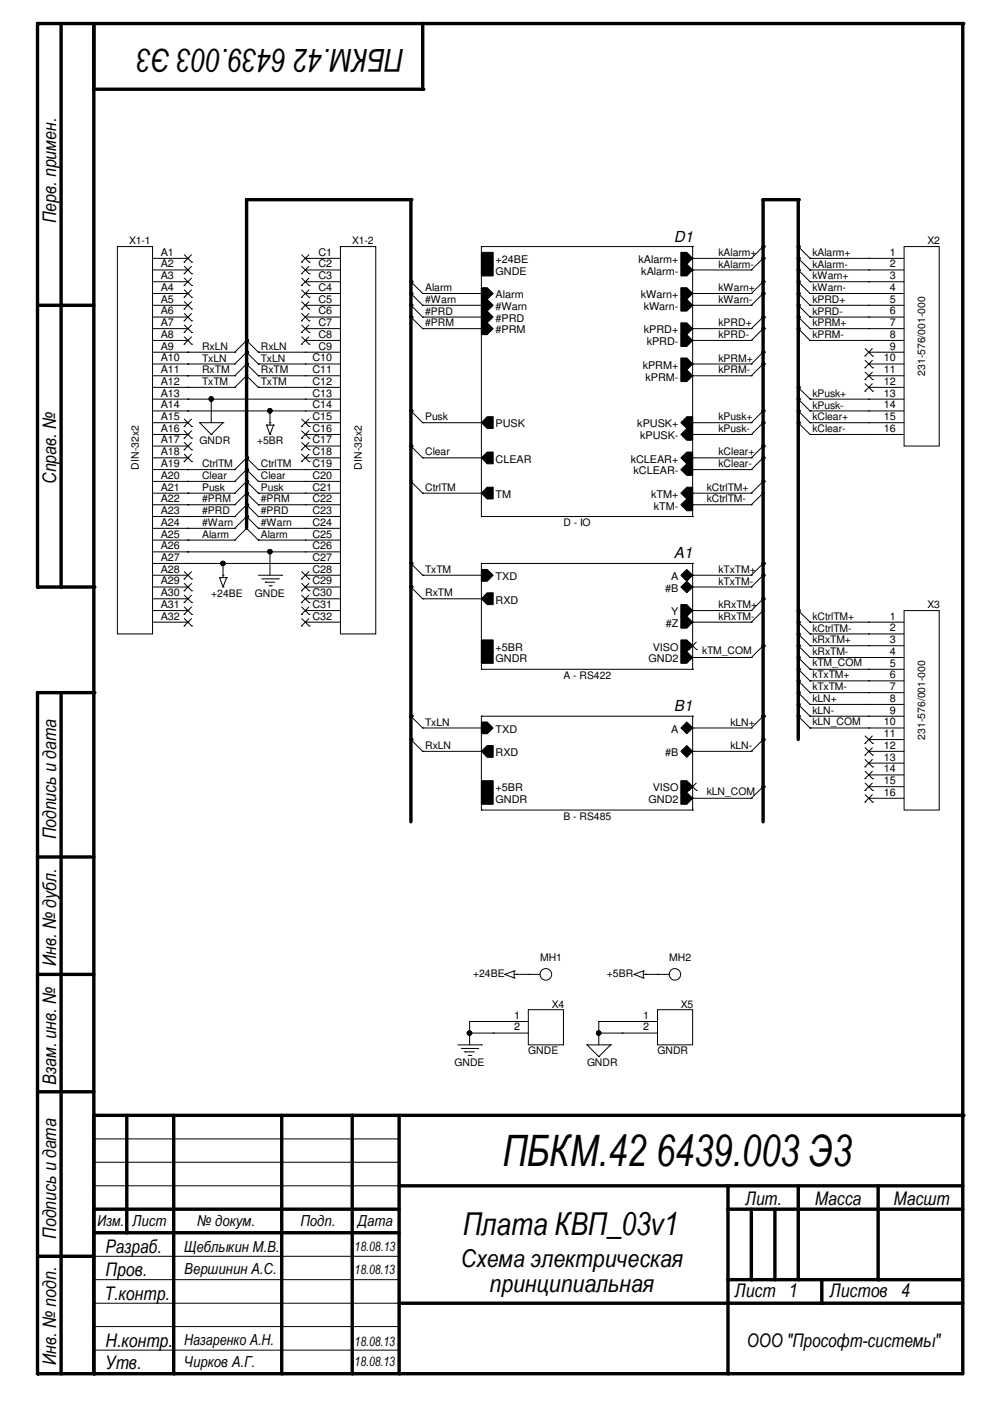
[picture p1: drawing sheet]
<svg xmlns="http://www.w3.org/2000/svg" width="210mm" height="297mm" viewBox="0 0 210 297" stroke-linecap="round" stroke-linejoin="round" font-family="sans-serif">
<g fill="none" stroke="#000" stroke-width=".72">
<path d="M13 5v119.5M19.9 5v286.3M89.6 5v13.9h-69.7M8 64.7h11.9M52.3 112v-69.7h34.8v131.9M19.9 124.5h-11.9v-119.5h196.1v286.3h-196.1v-144.4h11.9M13 146.9v144.4M169.2 156.8v-114.5h-7.4v131.9M8 181.7h11.9M8 206.6h11.9M8 231.5h11.9M20.2 236.5h183.9"/>
<path d="M26.9 236.5v24.9M36.8 236.5v54.8M59.7 236.5v54.8M74.7 236.5v54.8M84.6 236.5v54.8M19.9 256.4h64.7M84.6 251.4h119.5M154.3 256.4h49.8M154.3 251.4v39.9M159.3 256.4v14.9M164.3 256.4v14.9M169.2 251.4v19.9"/>
<path d="M186.2 251.4v19.9M8 266.4h11.9M19.9 261.4h64.7M84.6 276.3h119.5M154.3 271.3h49.8M174.2 271.3v5"/>
</g>
<g fill="#000">
<circle cx="8" cy="5" r=".36"/>
<circle cx="19.9" cy="18.9" r=".36"/>
<circle cx="89.6" cy="18.9" r=".36"/>
<circle cx="89.6" cy="5" r=".36"/>
<circle cx="204.1" cy="5" r=".36"/>
<circle cx="52.3" cy="42.3" r=".36"/>
<circle cx="87.1" cy="59.7" r=".36"/>
<circle cx="87.1" cy="42.3" r=".36"/>
<circle cx="161.8" cy="42.3" r=".36"/>
<circle cx="161.8" cy="54.8" r=".36"/>
<circle cx="161.8" cy="52.3" r=".36"/>
<circle cx="161.8" cy="59.7" r=".36"/>
<circle cx="169.2" cy="42.3" r=".36"/>
<circle cx="169.2" cy="52.3" r=".36"/>
<circle cx="169.2" cy="54.8" r=".36"/>
<circle cx="169.2" cy="57.2" r=".36"/>
<circle cx="169.2" cy="59.7" r=".36"/>
<circle cx="8" cy="64.7" r=".36"/>
<circle cx="52.3" cy="72.2" r=".36"/>
<circle cx="52.3" cy="74.7" r=".36"/>
<circle cx="52.3" cy="77.2" r=".36"/>
<circle cx="87.1" cy="67.2" r=".36"/>
<circle cx="87.1" cy="62.2" r=".36"/>
<circle cx="87.1" cy="64.7" r=".36"/>
<circle cx="161.8" cy="77.2" r=".36"/>
<circle cx="161.8" cy="62.2" r=".36"/>
<circle cx="161.8" cy="67.2" r=".36"/>
<circle cx="161.8" cy="69.7" r=".36"/>
<circle cx="161.8" cy="74.7" r=".36"/>
<circle cx="169.2" cy="62.2" r=".36"/>
<circle cx="169.2" cy="67.2" r=".36"/>
<circle cx="169.2" cy="64.7" r=".36"/>
<circle cx="169.2" cy="69.7" r=".36"/>
<circle cx="52.3" cy="99.6" r=".36"/>
<circle cx="52.3" cy="97.1" r=".36"/>
<circle cx="87.1" cy="94.6" r=".36"/>
<circle cx="87.1" cy="87.1" r=".36"/>
<circle cx="161.8" cy="97.1" r=".36"/>
<circle cx="161.8" cy="94.6" r=".36"/>
<circle cx="161.8" cy="87.1" r=".36"/>
<circle cx="161.8" cy="89.6" r=".36"/>
<circle cx="169.2" cy="84.6" r=".36"/>
<circle cx="169.2" cy="87.1" r=".36"/>
<circle cx="169.2" cy="82.1" r=".36"/>
<circle cx="169.2" cy="89.6" r=".36"/>
<circle cx="52.3" cy="107" r=".36"/>
<circle cx="52.3" cy="102.1" r=".36"/>
<circle cx="52.3" cy="104.6" r=".36"/>
<circle cx="52.3" cy="109.5" r=".36"/>
<circle cx="87.1" cy="119.5" r=".36"/>
<circle cx="161.8" cy="119.5" r=".36"/>
<circle cx="161.8" cy="102.1" r=".36"/>
<circle cx="8" cy="124.5" r=".36"/>
<circle cx="13" cy="124.5" r=".36"/>
<circle cx="19.9" cy="124.5" r=".36"/>
<circle cx="87.1" cy="124.5" r=".36"/>
<circle cx="161.8" cy="127" r=".36"/>
<circle cx="161.8" cy="122" r=".36"/>
<circle cx="161.8" cy="136.9" r=".36"/>
<circle cx="169.2" cy="139.4" r=".36"/>
<circle cx="169.2" cy="134.4" r=".36"/>
<circle cx="169.2" cy="131.9" r=".36"/>
<circle cx="169.2" cy="129.5" r=".36"/>
<circle cx="169.2" cy="136.9" r=".36"/>
<circle cx="8" cy="146.9" r=".36"/>
<circle cx="19.9" cy="146.9" r=".36"/>
<circle cx="87.1" cy="156.8" r=".36"/>
<circle cx="87.1" cy="151.8" r=".36"/>
<circle cx="161.8" cy="156.8" r=".36"/>
<circle cx="161.8" cy="151.8" r=".36"/>
<circle cx="169.2" cy="146.9" r=".36"/>
<circle cx="169.2" cy="141.9" r=".36"/>
<circle cx="169.2" cy="149.4" r=".36"/>
<circle cx="169.2" cy="144.4" r=".36"/>
<circle cx="169.2" cy="151.8" r=".36"/>
<circle cx="161.8" cy="166.8" r=".36"/>
<circle cx="8" cy="181.7" r=".36"/>
<circle cx="8" cy="206.6" r=".36"/>
<circle cx="8" cy="231.5" r=".36"/>
<circle cx="19.9" cy="236.5" r=".36"/>
<circle cx="20.2" cy="236.5" r=".36"/>
<circle cx="204.1" cy="236.5" r=".36"/>
<circle cx="19.9" cy="256.4" r=".36"/>
<circle cx="84.6" cy="251.4" r=".36"/>
<circle cx="154.3" cy="256.4" r=".36"/>
<circle cx="8" cy="266.4" r=".36"/>
<circle cx="19.9" cy="261.4" r=".36"/>
<circle cx="26.9" cy="261.4" r=".36"/>
<circle cx="84.6" cy="276.3" r=".36"/>
<circle cx="154.3" cy="271.3" r=".36"/>
<circle cx="159.3" cy="271.3" r=".36"/>
<circle cx="164.3" cy="271.3" r=".36"/>
<circle cx="169.2" cy="271.3" r=".36"/>
<circle cx="174.2" cy="276.3" r=".36"/>
<circle cx="186.2" cy="271.3" r=".36"/>
<circle cx="8" cy="291.3" r=".36"/>
<circle cx="13" cy="291.3" r=".36"/>
<circle cx="19.9" cy="291.3" r=".36"/>
<circle cx="36.8" cy="291.3" r=".36"/>
<circle cx="59.7" cy="291.3" r=".36"/>
<circle cx="74.7" cy="291.3" r=".36"/>
<circle cx="84.6" cy="291.3" r=".36"/>
<circle cx="154.3" cy="291.3" r=".36"/>
</g>
<g fill="none" stroke="#000" stroke-width=".21">
<path d="M24.9 52.3h7.4v82.1h-7.4zM32.3 54.8h7.5M32.3 57.2h7.5M32.3 59.7h7.5M39 55.6h.1M39 58h.1M39.1 54l1.5 1.6M39.1 56.5l1.5 1.5M39.1 59l1.5 1.5M39.8 54.8h.1M39.8 57.2h.1M39.8 59.7h.1"/>
<path d="M40.6 54l-1.6 1.6M40.6 56.5l-1.6 1.5M40.6 59l-1.6 1.5M40.6 55.6h.1M40.6 58h.1M63.9 55.6h.1M63.9 58h.1M64 54l1.5 1.6M64 56.5l1.5 1.5M64 59l1.5 1.5M64.7 54.8h.1M64.7 57.2h.1"/>
<path d="M64.7 59.7h.1M64.7 54.8h7.5M64.7 57.2h7.5M64.7 59.7h7.5M65.5 59l-1.6 1.5M65.5 54l-1.6 1.6M65.5 56.5l-1.6 1.5M65.5 55.6h.1M65.5 58h.1M72.2 52.3h7.5v82.1h-7.5zM87.1 59.7h.1M87.1 59.7l2.5 2.5"/>
<path d="M102.1 56h2.5v2.5h-2.5zM102.1 53.5h2.5v2.5h-2.5zM102.1 52.3h.1M102.1 52.3v57.2M102.1 52.3h44.8M144.4 53.5h1.2l1.3 1.3-1.3 1.2h-1.2zM144.4 56h1.2l1.3 1.2-1.3 1.3h-1.2zM146.9 54.8h.1M146.9 57.2h.1M146.9 52.3h.1M146.9 54.8h12.4M146.9 57.2h12.4"/>
<path d="M146.9 52.3v57.2M159.3 54.8h.1M159.3 57.2h.1M161.8 52.3l-2.5 2.5M161.8 54.8l-2.5 2.4M161.8 59.7l-2.5 2.5M169.2 52.3l2.5 2.5M169.2 54.8l2.5 2.4M169.2 57.2l2.5 2.5M169.2 59.7l2.5 2.5M171.7 54.8h.1M171.7 57.2h.1"/>
<path d="M171.7 59.7h.1M171.7 54.8h20M171.7 57.2h20M171.7 59.7h20M184.2 54.8h.1M184.2 57.2h.1M184.2 59.7h.1M191.7 52.3h7.4v42.3h-7.4zM32.3 74.7h17.5M32.3 77.2h17.5M32.3 79.7h17.5M32.3 62.2h7.5"/>
<path d="M32.3 67.2h7.5M32.3 64.7h7.5M32.3 72.2h7.5M32.3 69.7h7.5M39 60.5h.1M39 63h.1M39 65.5h.1M39 68h.1M39 70.5h.1M39 73h.1M39.1 61.5l1.5 1.5M39.1 64l1.5 1.5"/>
<path d="M39.1 66.5l1.5 1.5M39.1 68.9l1.5 1.6M39.1 71.4l1.5 1.6M39.8 74.7h.1M39.8 77.2h.1M39.8 79.7h.1M39.8 62.2h.1M39.8 64.7h.1M39.8 67.2h.1M39.8 69.7h.1M39.8 72.2h.1M40.6 61.5l-1.6 1.5"/>
<path d="M40.6 64l-1.6 1.5M40.6 66.5l-1.6 1.5M40.6 68.9l-1.6 1.6M40.6 71.4l-1.6 1.6M40.6 60.5h.1M40.6 63h.1M40.6 65.5h.1M40.6 68h.1M40.6 70.5h.1M40.6 73h.1M49.8 79.7h.1M49.8 74.7h.1"/>
<path d="M49.8 77.2h.1M49.8 79.7l2.5-2.5 2.5 2.5M49.8 74.7l2.5-2.5 2.5 2.5M49.8 77.2l2.5-2.5 2.5 2.5M54.8 74.7h.1M54.8 77.2h.1M54.8 79.7h.1M54.8 74.7h17.4M54.8 77.2h17.4M54.8 79.7h17.4M63.9 60.5h.1M63.9 63h.1"/>
<path d="M63.9 65.5h.1M63.9 68h.1M63.9 70.5h.1M63.9 73h.1M64 61.5l1.5 1.5M64 64l1.5 1.5M64 66.5l1.5 1.5M64 68.9l1.5 1.6M64 71.4l1.5 1.6M64.7 62.2h.1M64.7 64.7h.1M64.7 67.2h.1"/>
<path d="M64.7 69.7h.1M64.7 72.2h.1M64.7 74.7h.1M64.7 77.2h.1M64.7 79.7h.1M64.7 62.2h7.5M64.7 67.2h7.5M64.7 64.7h7.5M64.7 72.2h7.5M64.7 69.7h7.5M65.5 71.4l-1.6 1.6M65.5 64l-1.6 1.5"/>
<path d="M65.5 61.5l-1.6 1.5M65.5 66.5l-1.6 1.5M65.5 68.9l-1.6 1.6M65.5 60.5h.1M65.5 63h.1M65.5 65.5h.1M65.5 68h.1M65.5 70.5h.1M65.5 73h.1M87.1 62.2h.1M87.1 64.7h.1M87.1 67.2h.1"/>
<path d="M87.1 62.2l2.5 2.5M87.1 64.7l2.5 2.5M87.1 67.2l2.5 2.5M89.6 62.2h.1M89.6 64.7h.1M89.6 67.2h.1M89.6 69.7h.1M89.6 62.2h12.5M89.6 67.2h12.5M89.6 64.7h12.5M89.6 69.7h12.5M102.1 68.5h1.2l1.3 1.2-1.3 1.3h-1.2z"/>
<path d="M102.1 66h1.2l1.3 1.2-1.3 1.3h-1.2zM102.1 63.5h1.2l1.3 1.2-1.3 1.3h-1.2zM102.1 61h1.2l1.3 1.2-1.3 1.3h-1.2zM144.4 75.9h1.2l1.3 1.3-1.3 1.2h-1.2zM144.4 78.4h1.2l1.3 1.3-1.3 1.2h-1.2zM144.4 68.5h1.2l1.3 1.2-1.3 1.3h-1.2zM144.4 61h1.2l1.3 1.2-1.3 1.3h-1.2zM144.4 63.5h1.2l1.3 1.2-1.3 1.3h-1.2zM144.4 71h1.2l1.3 1.2-1.3 1.2h-1.2zM146.9 62.2h.1M146.9 64.7h.1M146.9 69.7h.1"/>
<path d="M146.9 72.2h.1M146.9 79.7h.1M146.9 77.2h.1M146.9 77.2h12.4M146.9 79.7h12.4M146.9 62.2h12.4M146.9 64.7h12.4M146.9 72.2h12.4M146.9 69.7h12.4M159.3 62.2h.1M159.3 64.7h.1M159.3 69.7h.1"/>
<path d="M159.3 72.2h.1M159.3 77.2h.1M159.3 79.7h.1M161.8 62.2l-2.5 2.5M161.8 67.2l-2.5 2.5M161.8 69.7l-2.5 2.5M161.8 74.7l-2.5 2.5M161.8 77.2l-2.5 2.5M169.2 62.2l2.5 2.5M169.2 64.7l2.5 2.5M169.2 67.2l2.5 2.5M169.2 69.7l2.5 2.5"/>
<path d="M171.7 62.2h.1M171.7 67.2h.1M171.7 64.7h.1M171.7 72.2h.1M171.7 69.7h.1M171.7 62.2h20M171.7 67.2h20M171.7 64.7h20M171.7 72.2h20M171.7 69.7h20M183.4 75.5h.1M183.4 78h.1"/>
<path d="M183.4 76.4l1.6 1.6M183.4 73.9l1.6 1.6M183.4 78.9l1.6 1.6M184.2 62.2h.1M184.2 64.7h.1M184.2 67.2h.1M184.2 69.7h.1M184.2 72.2h.1M184.2 74.7h.1M184.2 77.2h.1M184.2 79.7h.1M184.2 74.7h7.5"/>
<path d="M184.2 77.2h7.5M184.2 79.7h7.5M185 73.9l-1.6 1.6M185 78.9l-1.6 1.6M185 76.4l-1.6 1.6M185 75.5h.1M185 78h.1M32.3 99.6h17.5M32.3 82.1h17.5M32.3 84.6h39.9M32.3 87.1h39.9M32.3 92.1h7.5"/>
<path d="M32.3 89.6h7.5M32.3 97.1h7.5M32.3 94.6h7.5M39 90.4h.1M39 92.9h.1M39 95.4h.1M39 97.9h.1M39.1 88.9l1.5 1.5M39.1 93.8l1.5 1.6M39.1 91.4l1.5 1.5M39.1 96.3l1.5 1.6M39.8 99.6h.1"/>
<path d="M39.8 82.1h.1M39.8 84.6h.1M39.8 87.1h.1M39.8 89.6h.1M39.8 92.1h.1M39.8 94.6h.1M39.8 97.1h.1M40.6 96.3l-1.6 1.6M40.6 88.9l-1.6 1.5M40.6 91.4l-1.6 1.5M40.6 93.8l-1.6 1.6M40.6 90.4h.1"/>
<path d="M40.6 92.9h.1M40.6 95.4h.1M40.6 97.9h.1M42.3 89.6h.1M42.3 89.6h5M42.3 89.6l2.5 2.5M44.8 84.6h.1M44.8 92.1h.1M44.8 84.6v5M47.3 89.6h.1M47.3 89.6l-2.5 2.5M49.8 99.6h.1"/>
<path d="M49.8 82.1h.1M49.8 99.6l2.5-2.5 2.5 2.5M49.8 82.1l2.5-2.4 2.5 2.4M54.8 99.6h.1M54.8 82.1h.1M54.8 99.6h17.4M54.8 82.1h17.4M56.5 90.1h.1M56.5 90.1h1.5M56.5 90.1l.7 2M57.2 87.1h.1M57.2 89.6h.1"/>
<path d="M57.2 92.1h.1M57.2 87.1v3M58 90.1h.1M58 90.1l-.8 2M63.9 90.4h.1M63.9 92.9h.1M63.9 95.4h.1M63.9 97.9h.1M64 88.9l1.5 1.5M64 96.3l1.5 1.6M64 91.4l1.5 1.5M64 93.8l1.5 1.6"/>
<path d="M64.7 82.1h.1M64.7 84.6h.1M64.7 87.1h.1M64.7 89.6h.1M64.7 92.1h.1M64.7 94.6h.1M64.7 97.1h.1M64.7 99.6h.1M64.7 92.1h7.5M64.7 89.6h7.5M64.7 97.1h7.5M64.7 94.6h7.5"/>
<path d="M65.5 88.9l-1.6 1.5M65.5 93.8l-1.6 1.6M65.5 96.3l-1.6 1.6M65.5 91.4l-1.6 1.5M65.5 90.4h.1M65.5 92.9h.1M65.5 95.4h.1M65.5 97.9h.1M87.1 87.1h.1M87.1 94.6h.1M87.1 87.1l2.5 2.5M87.1 94.6l2.5 2.5"/>
<path d="M89.6 89.6h.1M89.6 97.1h.1M89.6 89.6h12.5M89.6 97.1h12.5M102.1 97.1l1.2-1.3h1.3v2.5h-1.3zM103.3 88.3h1.3v2.5h-1.3l-1.2-1.2zM144.4 97.1l1.2-1.3h1.3v2.5h-1.3zM144.4 89.6l1.2-1.3h1.3v2.5h-1.3zM144.4 99.6l1.2-1.3h1.3v2.5h-1.3zM144.4 92.1l1.2-1.3h1.3v2.5h-1.3zM146.9 89.6h.1M146.9 92.1h.1"/>
<path d="M146.9 97.1h.1M146.9 99.6h.1M146.9 99.6h12.4M146.9 92.1h12.4M146.9 89.6h12.4M146.9 97.1h12.4M159.3 89.6h.1M159.3 92.1h.1M159.3 97.1h.1M159.3 99.6h.1M161.8 87.1l-2.5 2.5M161.8 89.6l-2.5 2.5"/>
<path d="M161.8 94.6l-2.5 2.5M161.8 97.1l-2.5 2.5M169.2 82.1l2.5 2.5M169.2 84.6l2.5 2.5M169.2 87.1l2.5 2.5M169.2 89.6l2.5 2.5M171.7 92.1h.1M171.7 89.6h.1M171.7 87.1h.1M171.7 84.6h.1M171.7 84.6h20M171.7 87.1h20"/>
<path d="M171.7 92.1h20M171.7 89.6h20M183.4 80.5h.1M183.4 82.9h.1M183.4 81.4l1.6 1.5M184.2 82.1h.1M184.2 84.6h.1M184.2 87.1h.1M184.2 89.6h.1M184.2 92.1h.1M184.2 82.1h7.5M185 81.4l-1.6 1.5"/>
<path d="M185 80.5h.1M185 82.9h.1M32.3 114.5h17.5M32.3 112h17.5M32.3 109.5h17.5M32.3 107h17.5M32.3 104.6h17.5M32.3 102.1h17.5M32.3 117h39.9M32.3 119.5h39.9M39.8 114.5h.1M39.8 112h.1"/>
<path d="M39.8 109.5h.1M39.8 107h.1M39.8 104.6h.1M39.8 102.1h.1M39.8 117h.1M39.8 119.5h.1M47.3 119.5h.1M47.3 119.5v3M49.8 102.1h.1M49.8 104.6h.1M49.8 107h.1M49.8 109.5h.1"/>
<path d="M49.8 112h.1M49.8 114.5h.1M49.8 102.1l2.5-2.5 2.5 2.5M49.8 104.6l2.5-2.5 2.5 2.5M49.8 107l2.5-2.4 2.5 2.4M49.8 109.5l2.5-2.5 2.5 2.5M49.8 112l2.5-2.5 2.5 2.5M49.8 114.5l2.5-2.5 2.5 2.5M54.8 104.6h.1M54.8 102.1h.1M54.8 109.5h.1M54.8 112h.1"/>
<path d="M54.8 114.5h.1M54.8 107h.1M54.8 114.5h17.4M54.8 112h17.4M54.8 109.5h17.4M54.8 107h17.4M54.8 104.6h17.4M54.8 102.1h17.4M57.2 117h.1M57.2 117v5M64.7 102.1h.1M64.7 104.6h.1"/>
<path d="M64.7 107h.1M64.7 109.5h.1M64.7 112h.1M64.7 114.5h.1M64.7 117h.1M64.7 119.5h.1M87.1 119.5h.1M87.1 102.1h.1M87.1 119.5l2.5 2.5M87.1 102.1l2.5 2.5M89.6 104.6h.1M89.6 104.6h12.5"/>
<path d="M102.1 109.5h.1M102.1 119.5h.1M102.1 109.5h44.8M102.1 119.5h44.8M102.1 119.5v22.4M103.3 103.3h1.3v2.5h-1.3l-1.2-1.2zM144.4 104.6l1.2-1.3h1.3v2.5h-1.3zM144.4 107l1.2-1.2h1.3v2.5h-1.3zM146.9 104.6h.1M146.9 107h.1M146.9 109.5h.1M146.9 119.5h.1"/>
<path d="M146.9 107h12.4M146.9 104.6h12.4M146.9 119.5v22.4M159.3 104.6h.1M159.3 107h.1M161.8 119.5l-2.5 2.5M161.8 102.1l-2.5 2.5M161.8 104.6l-2.5 2.4M32.3 122h7.5M32.3 127h7.5M32.3 129.5h7.5M32.3 124.5h7.5"/>
<path d="M32.3 131.9h7.5M39 122.8h.1M39 125.3h.1M39 127.8h.1M39 130.3h.1M39 132.7h.1M39.1 121.2l1.5 1.6M39.1 123.7l1.5 1.6M39.1 126.2l1.5 1.6M39.1 128.7l1.5 1.6M39.1 131.1l1.5 1.6M39.8 122h.1"/>
<path d="M39.8 124.5h.1M39.8 127h.1M39.8 129.5h.1M39.8 131.9h.1M40.6 121.2l-1.6 1.6M40.6 123.7l-1.6 1.6M40.6 126.2l-1.6 1.6M40.6 128.7l-1.6 1.6M40.6 131.1l-1.6 1.6M40.6 122.8h.1M40.6 125.3h.1M40.6 127.8h.1"/>
<path d="M40.6 130.3h.1M40.6 132.7h.1M46.6 122.5h.1M46.6 122.5h1.4M46.6 122.5l.7 2M47.3 122h.1M47.3 124.5h.1M48 122.5h.1M48 122.5l-.7 2M54.8 122h4.9M55.5 122.7h3.5M56.3 123.4h.1"/>
<path d="M56.3 123.4h2M57 124.2h.5M57.5 124.2h.1M59 122.7h.1M59.7 122h.1M63.9 122.8h.1M63.9 125.3h.1M63.9 127.8h.1M63.9 130.3h.1M63.9 132.7h.1M64 121.2l1.5 1.6M64 123.7l1.5 1.6"/>
<path d="M64 126.2l1.5 1.6M64 128.7l1.5 1.6M64 131.1l1.5 1.6M64.7 122h.1M64.7 124.5h.1M64.7 127h.1M64.7 129.5h.1M64.7 131.9h.1M64.7 122h7.5M64.7 127h7.5M64.7 129.5h7.5M64.7 124.5h7.5"/>
<path d="M64.7 131.9h7.5M65.5 121.2l-1.6 1.6M65.5 123.7l-1.6 1.6M65.5 126.2l-1.6 1.6M65.5 128.7l-1.6 1.6M65.5 131.1l-1.6 1.6M65.5 122.8h.1M65.5 125.3h.1M65.5 127.8h.1M65.5 130.3h.1M65.5 132.7h.1M87.1 124.5h.1"/>
<path d="M87.1 124.5l2.5 2.5M89.6 122h.1M89.6 127h.1M89.6 122h12.5M89.6 127h12.5M102.1 120.7h1.2l1.3 1.3-1.3 1.2h-1.2zM102.1 138.1h2.5v2.5h-2.5zM102.1 135.7h2.5v2.4h-2.5zM103.3 125.7h1.3v2.5h-1.3l-1.2-1.2zM144.4 135.7h1.2l1.3 1.2-1.3 1.2h-1.2zM144.4 138.1h1.2l1.3 1.3-1.3 1.2h-1.2zM144.4 122l1.2-1.3 1.3 1.3-1.3 1.2z"/>
<path d="M144.4 124.5l1.2-1.3 1.3 1.3-1.3 1.2zM144.4 130.7h1.2l1.3 1.2-1.3 1.3h-1.2zM144.4 128.2h1.2l1.3 1.3-1.3 1.2h-1.2zM146 137.7h.1M146.1 136.1l1.6 1.6M146.9 139.4h.1M146.9 129.5h.1M146.9 124.5h.1M146.9 122h.1M146.9 131.9h.1M146.9 122h12.4M146.9 139.4h12.4"/>
<path d="M146.9 129.5h12.4M146.9 124.5h12.4M146.9 131.9h12.4M147.6 136.1l-1.6 1.6M147.7 137.7h.1M159.3 122h.1M159.3 124.5h.1M159.3 129.5h.1M159.3 131.9h.1M159.3 139.4h.1M161.8 122l-2.5 2.5M161.8 127l-2.5 2.5"/>
<path d="M161.8 129.5l-2.5 2.4M161.8 136.9l-2.5 2.5M169.2 129.5l2.5 2.4M169.2 131.9l2.5 2.5M169.2 134.4l2.5 2.5M169.2 136.9l2.5 2.5M169.2 139.4l2.5 2.5M171.7 136.9h.1M171.7 139.4h.1M171.7 131.9h.1M171.7 134.4h.1M171.7 139.4h20"/>
<path d="M171.7 131.9h20M171.7 136.9h20M171.7 134.4h20M184.2 131.9h.1M184.2 134.4h.1M184.2 136.9h.1M184.2 139.4h.1M191.7 129.5h7.4v42.2h-7.4zM87.1 151.8h.1M87.1 156.8h.1M87.1 151.8l2.5 2.5M87.1 156.8l2.5 2.5"/>
<path d="M89.6 154.3h.1M89.6 159.3h.1M89.6 154.3h12.5M89.6 159.3h12.5M102.1 159.3l1.2-1.2h1.3v2.5h-1.3zM102.1 153.1h1.2l1.3 1.2-1.3 1.3h-1.2zM102.1 151.8h.1M102.1 141.9h.1M102.1 151.8h44.8M102.1 141.9h44.8M102.1 151.8v19.9M144.4 154.3l1.2-1.2 1.3 1.2-1.3 1.3z"/>
<path d="M144.4 159.3l1.2-1.2 1.3 1.2-1.3 1.3zM146.9 159.3h.1M146.9 154.3h.1M146.9 151.8h.1M146.9 141.9h.1M146.9 154.3h12.4M146.9 159.3h12.4M146.9 151.8v19.9M159.3 154.3h.1M159.3 159.3h.1M161.8 151.8l-2.5 2.5M161.8 156.8l-2.5 2.5"/>
<path d="M169.2 141.9l2.5 2.5M169.2 146.9l2.5 2.5M169.2 149.4l2.5 2.4M169.2 144.4l2.5 2.5M169.2 151.8l2.5 2.5M171.7 151.8h.1M171.7 149.4h.1M171.7 154.3h.1M171.7 144.4h.1M171.7 146.9h.1M171.7 141.9h.1M171.7 151.8h20"/>
<path d="M171.7 149.4h20M171.7 154.3h20M171.7 144.4h20M171.7 146.9h20M171.7 141.9h20M183.4 157.6h.1M183.4 158.5l1.6 1.6M183.4 156l1.6 1.6M184.2 141.9h.1M184.2 144.4h.1M184.2 146.9h.1M184.2 149.4h.1"/>
<path d="M184.2 151.8h.1M184.2 154.3h.1M184.2 156.8h.1M184.2 159.3h.1M184.2 159.3h7.5M184.2 156.8h7.5M185 156l-1.6 1.6M185 158.5l-1.6 1.6M185 157.6h.1M102.1 168h2.5v2.5h-2.5zM102.1 165.5h2.5v2.5h-2.5zM102.1 171.7h.1"/>
<path d="M102.1 171.7h44.8M144.4 165.5h1.2l1.3 1.3-1.3 1.2h-1.2zM144.4 168h1.2l1.3 1.2-1.3 1.3h-1.2zM146 167.6h.1M146.1 166l1.6 1.6M146.9 169.2h.1M146.9 171.7h.1M146.9 169.2h12.4M147.6 166l-1.6 1.6M147.7 167.6h.1M159.3 169.2h.1M161.8 166.8l-2.5 2.4"/>
<path d="M183.4 160.1h.1M183.4 162.6h.1M183.4 165.1h.1M183.4 167.6h.1M183.4 170.1h.1M183.4 163.5l1.6 1.6M183.4 166l1.6 1.6M183.4 161l1.6 1.6M183.4 168.5l1.6 1.6M184.2 161.8h.1M184.2 164.3h.1M184.2 166.8h.1"/>
<path d="M184.2 169.2h.1M184.2 169.2h7.5M184.2 161.8h7.5M184.2 164.3h7.5M184.2 166.8h7.5M185 166l-1.6 1.6M185 161l-1.6 1.6M185 163.5l-1.6 1.6M185 168.5l-1.6 1.6M185 160.1h.1M185 162.6h.1M185 165.1h.1"/>
<path d="M185 167.6h.1M185 170.1h.1M99.6 216.6h.1M99.6 219h.1M99.6 216.6h12.4M99.6 216.6v4.9M99.6 219h12.4M104.6 216.6h.1M104.6 219h.1M107 206.6h.1M107 206.6l2 .7M109 207.3h.1"/>
<path d="M109 205.9h.1M109 206.6h5.5M109 205.9v1.4M109 205.9l-2 .7M109.5 206.6h.1M112 214.1h7.5v7.4h-7.5zM112 206.6h.1M127 216.6h.1M127 219h.1M127 216.6h12.4M127 219h12.4M127 216.6v4.9"/>
<path d="M131.9 216.6h.1M131.9 219h.1M134.4 206.6h.1M134.4 206.6l2 .7M136.4 207.3h.1M136.4 205.9h.1M136.4 206.6h5.5M136.4 205.9v1.4M136.4 205.9l-2 .7M136.9 206.6h.1M139.4 214.1h7.5v7.4h-7.5zM139.4 206.6h.1"/>
<path d="M19.9 237.2h.1M19.9 236.7v.5M97.1 221.5h5M97.8 222.3h3.5M98.6 223h.1M98.6 223h2M99.3 223.8h.5M99.8 223.8h.1M101.3 222.3h.1M102.1 221.5h.1M124.5 221.5h.1M124.5 221.5h5"/>
<path d="M124.5 221.5l2.5 2.5M127 224h.1M129.5 221.5h.1M129.5 221.5l-2.5 2.5M19.9 246.4h.1M19.9 241.5h.1M19.9 251.4h.1M19.9 246.4h64.7M19.9 241.5h64.7M19.9 251.4h64.7M19.9 276.3h.1M19.9 271.3h.1"/>
<path d="M19.9 266.4h.1M19.9 276.3h64.7M19.9 271.3h64.7M19.9 266.4h64.7M19.9 281.3h.1M19.9 286.3h.1M19.9 281.3h64.7M19.9 286.3h64.7"/>
<circle cx="44.8" cy="84.6" r=".48"/>
<circle cx="57.2" cy="87.1" r=".48"/>
<circle cx="47.3" cy="119.5" r=".48"/>
<circle cx="57.2" cy="117" r=".47"/>
<circle cx="99.6" cy="219" r=".48"/>
<circle cx="115.7" cy="206.6" r="1.23"/>
<circle cx="126.9" cy="219" r=".48"/>
<circle cx="143.1" cy="206.6" r="1.22"/>
</g>
<g fill="#000">
<path d="M144.4 122l1.2-1.3 1.3 1.3-1.3 1.2zM144.4 124.5l1.2-1.3 1.3 1.3-1.3 1.2zM144.4 154.3l1.2-1.2 1.3 1.2-1.3 1.3zM144.4 159.3l1.2-1.2 1.3 1.2-1.3 1.3z"/>
<path d="M102.1 56h2.5v2.5h-2.5z" fill-rule="evenodd"/>
<path d="M102.1 53.5h2.5v2.5h-2.5z" fill-rule="evenodd"/>
<path d="M144.4 53.5h1.2l1.3 1.3-1.3 1.2h-1.2z" fill-rule="evenodd"/>
<path d="M144.4 56h1.2l1.3 1.2-1.3 1.3h-1.2z" fill-rule="evenodd"/>
<path d="M102.1 68.5h1.2l1.3 1.2-1.3 1.3h-1.2z" fill-rule="evenodd"/>
<path d="M102.1 66h1.2l1.3 1.2-1.3 1.3h-1.2z" fill-rule="evenodd"/>
<path d="M102.1 63.5h1.2l1.3 1.2-1.3 1.3h-1.2z" fill-rule="evenodd"/>
<path d="M102.1 61h1.2l1.3 1.2-1.3 1.3h-1.2z" fill-rule="evenodd"/>
<path d="M144.4 75.9h1.2l1.3 1.3-1.3 1.2h-1.2z" fill-rule="evenodd"/>
<path d="M144.4 78.4h1.2l1.3 1.3-1.3 1.2h-1.2z" fill-rule="evenodd"/>
<path d="M144.4 68.5h1.2l1.3 1.2-1.3 1.3h-1.2z" fill-rule="evenodd"/>
<path d="M144.4 61h1.2l1.3 1.2-1.3 1.3h-1.2z" fill-rule="evenodd"/>
<path d="M144.4 63.5h1.2l1.3 1.2-1.3 1.3h-1.2z" fill-rule="evenodd"/>
<path d="M144.4 71h1.2l1.3 1.2-1.3 1.2h-1.2z" fill-rule="evenodd"/>
<path d="M102.1 97.1l1.2-1.3h1.3v2.5h-1.3z" fill-rule="evenodd"/>
<path d="M103.3 88.3h1.3v2.5h-1.3l-1.2-1.2z" fill-rule="evenodd"/>
<path d="M144.4 97.1l1.2-1.3h1.3v2.5h-1.3z" fill-rule="evenodd"/>
<path d="M144.4 89.6l1.2-1.3h1.3v2.5h-1.3z" fill-rule="evenodd"/>
<path d="M144.4 99.6l1.2-1.3h1.3v2.5h-1.3z" fill-rule="evenodd"/>
<path d="M144.4 92.1l1.2-1.3h1.3v2.5h-1.3z" fill-rule="evenodd"/>
<path d="M103.3 103.3h1.3v2.5h-1.3l-1.2-1.2z" fill-rule="evenodd"/>
<path d="M144.4 104.6l1.2-1.3h1.3v2.5h-1.3z" fill-rule="evenodd"/>
<path d="M144.4 107l1.2-1.2h1.3v2.5h-1.3z" fill-rule="evenodd"/>
<path d="M103.3 125.7h1.3v2.5h-1.3l-1.2-1.2z" fill-rule="evenodd"/>
<path d="M102.1 120.7h1.2l1.3 1.3-1.3 1.2h-1.2z" fill-rule="evenodd"/>
<path d="M102.1 138.1h2.5v2.5h-2.5z" fill-rule="evenodd"/>
<path d="M102.1 135.7h2.5v2.4h-2.5z" fill-rule="evenodd"/>
<path d="M144.4 135.7h1.2l1.3 1.2-1.3 1.2h-1.2z" fill-rule="evenodd"/>
<path d="M144.4 138.1h1.2l1.3 1.3-1.3 1.2h-1.2z" fill-rule="evenodd"/>
<path d="M144.4 130.7h1.2l1.3 1.2-1.3 1.3h-1.2z" fill-rule="evenodd"/>
<path d="M144.4 128.2h1.2l1.3 1.3-1.3 1.2h-1.2z" fill-rule="evenodd"/>
<path d="M102.1 159.3l1.2-1.2h1.3v2.5h-1.3z" fill-rule="evenodd"/>
<path d="M102.1 153.1h1.2l1.3 1.2-1.3 1.3h-1.2z" fill-rule="evenodd"/>
<path d="M102.1 168h2.5v2.5h-2.5z" fill-rule="evenodd"/>
<path d="M102.1 165.5h2.5v2.5h-2.5z" fill-rule="evenodd"/>
<path d="M144.4 165.5h1.2l1.3 1.3-1.3 1.2h-1.2z" fill-rule="evenodd"/>
<path d="M144.4 168h1.2l1.3 1.2-1.3 1.3h-1.2z" fill-rule="evenodd"/>
<circle cx="44.8" cy="84.6" r=".48"/>
<circle cx="57.2" cy="87.1" r=".48"/>
<circle cx="47.3" cy="119.5" r=".48"/>
<circle cx="57.2" cy="117" r=".47"/>
<circle cx="99.6" cy="219" r=".48"/>
<circle cx="126.9" cy="219" r=".48"/>
</g>
<text font-size="9.2" x="106.5" y="247.2">ПБКМ.42 6439.003 Э3</text>
<g font-size="6.7">
<text x="85.7" y="10.3" transform="rotate(-180 85.7 10.3)">ПБКМ.42 6439.003 Э3</text>
<text x="98.1" y="261.9">Плата КВП_03v1</text>
</g>
<g font-size="5.2">
<text x="97.7" y="268.7">Схема электрическая</text>
<text x="103.8" y="274">принципиальная</text>
</g>
<g font-size="4">
<text x="11.9" y="47.3" transform="rotate(-90 11.9 47.3)">Перв. примен.</text>
<text x="11.9" y="102.6" transform="rotate(-90 11.9 102.6)">Справ. №</text>
<text x="11.9" y="178" transform="rotate(-90 11.9 178)">Подпись и дата</text>
<text x="11.9" y="204.9" transform="rotate(-90 11.9 204.9)">Инв. № дубл.</text>
<text x="11.9" y="230" transform="rotate(-90 11.9 230)">Взам. инв. №</text>
<text x="158.1" y="255.4">Лит.</text>
<text x="172.8" y="255.4">Масса</text>
<text x="189.4" y="255.4">Масшт</text>
<text x="11.9" y="262.6" transform="rotate(-90 11.9 262.6)">Подпись и дата</text>
<text x="22.4" y="265.6">Разраб.</text>
<text x="22.1" y="275.5">Т.контр.</text>
<text x="22.4" y="270.6">Пров.</text>
<text x="155.8" y="275">Лист</text>
<text x="167.3" y="275">1</text>
<text x="176" y="275">Листов</text>
<text x="191" y="275">4</text>
<text x="22.4" y="285.5">Н.контр.</text>
<text x="158.3" y="285.5">ООО &quot;Прософт-системы&quot;</text>
<text x="11.9" y="289.5" transform="rotate(-90 11.9 289.5)">Инв. № подп.</text>
<text x="22.4" y="290.2">Утв.</text>
</g>
<g font-size="3.2">
<text x="142.9" y="51.2">D1</text>
<text x="142.9" y="118.4">A1</text>
<text x="142.9" y="150.8">B1</text>
<text x="20.7" y="259.9">Изм.</text>
<text x="28.1" y="259.9">Лист</text>
<text x="41.8" y="259.9">№ докум.</text>
<text x="63.7" y="259.9">Подп.</text>
<text x="75.9" y="259.9">Дата</text>
<text x="39.1" y="265.4">Щеблыкин М.В.</text>
<text x="39.1" y="270.1">Вершинин А.С.</text>
<text x="39.1" y="285.1">Назаренко А.Н.</text>
<text x="39.1" y="289.8">Чирков А.Г.</text>
</g>
<g font-size="2.7">
<text x="75.2" y="265.1">18.08.13</text>
<text x="75.2" y="270.1">18.08.13</text>
<text x="75.2" y="285.3">18.08.13</text>
<text x="75.2" y="289.6">18.08.13</text>
</g>
<g font-size="2.2">
<text x="27.4" y="51.8">X1-1</text>
<text x="74.7" y="51.8">X1-2</text>
<text x="196.6" y="51.8">X2</text>
<text x="34.1" y="54.2">A1</text>
<text x="34.1" y="56.7">A2</text>
<text x="34.1" y="59.2">A3</text>
<text x="67.5" y="54.2">C1</text>
<text x="67.5" y="56.7">C2</text>
<text x="67.5" y="59.2">C3</text>
<text x="105.1" y="58.3">GNDE</text>
<text x="105.1" y="55.8">+24BE</text>
<text x="135.4" y="55.8">kAlarm+</text>
<text x="136" y="58.3">kAlarm-</text>
<text x="152.4" y="54.3">kAlarm+</text>
<text x="152.4" y="56.7">kAlarm-</text>
<text x="172.3" y="54.3">kAlarm+</text>
<text x="172.3" y="56.7">kAlarm-</text>
<text x="172.3" y="59.2">kWarn+</text>
<text x="188.7" y="54.2">1</text>
<text x="188.7" y="56.7">2</text>
<text x="188.7" y="59.2">3</text>
<text x="34.1" y="61.7">A4</text>
<text x="34.1" y="64.2">A5</text>
<text x="67.5" y="61.7">C4</text>
<text x="67.5" y="64.2">C5</text>
<text x="90.1" y="61.7">Alarm</text>
<text x="90.1" y="64.2">#Warn</text>
<text x="105.1" y="65.7">#Warn</text>
<text x="105.1" y="63.2">Alarm</text>
<text x="135.9" y="63.2">kWarn+</text>
<text x="136.5" y="65.7">kWarn-</text>
<text x="152.4" y="61.7">kWarn+</text>
<text x="152.4" y="64.2">kWarn-</text>
<text x="172.3" y="61.7">kWarn-</text>
<text x="172.3" y="64.2">kPRD+</text>
<text x="188.7" y="61.7">4</text>
<text x="188.7" y="64.2">5</text>
<text x="34.1" y="66.7">A6</text>
<text x="34.1" y="69.1">A7</text>
<text x="34.1" y="71.6">A8</text>
<text x="67.5" y="66.7">C6</text>
<text x="67.5" y="69.1">C7</text>
<text x="67.5" y="71.6">C8</text>
<text x="90.1" y="66.7">#PRD</text>
<text x="90.1" y="69.2">#PRM</text>
<text x="105.1" y="70.7">#PRM</text>
<text x="105.1" y="68.2">#PRD</text>
<text x="136.5" y="70.7">kPRD+</text>
<text x="152.4" y="69.2">kPRD+</text>
<text x="152.4" y="71.7">kPRD-</text>
<text x="172.3" y="66.7">kPRD-</text>
<text x="172.3" y="71.7">kPRM-</text>
<text x="172.3" y="69.2">kPRM+</text>
<text x="188.7" y="66.7">6</text>
<text x="188.7" y="69.1">7</text>
<text x="188.7" y="71.6">8</text>
<text x="34.1" y="74.1">A9</text>
<text x="34.1" y="76.6">A10</text>
<text x="42.8" y="74.2">RxLN</text>
<text x="42.8" y="76.7">TxLN</text>
<text x="55.3" y="74.2">RxLN</text>
<text x="55.3" y="76.7">TxLN</text>
<text x="66.3" y="76.6">C10</text>
<text x="67.5" y="74.1">C9</text>
<text x="137.1" y="73.2">kPRD-</text>
<text x="152.4" y="76.7">kPRM+</text>
<text x="187.4" y="76.6">10</text>
<text x="188.7" y="74.1">9</text>
<text x="34.1" y="79.1">A11</text>
<text x="34.1" y="81.6">A12</text>
<text x="42.8" y="79.2">RxTM</text>
<text x="42.8" y="81.6">TxTM</text>
<text x="55.3" y="79.2">RxTM</text>
<text x="55.3" y="81.6">TxTM</text>
<text x="66.3" y="79.1">C11</text>
<text x="66.3" y="81.6">C12</text>
<text x="136.3" y="78.2">kPRM+</text>
<text x="136.9" y="80.7">kPRM-</text>
<text x="152.4" y="79.2">kPRM-</text>
<text x="187.4" y="79.1">11</text>
<text x="187.4" y="81.6">12</text>
<text x="196.2" y="79.7" transform="rotate(-90 196.2 79.7)">231-576/001-000</text>
<text x="34.1" y="84.1">A13</text>
<text x="34.1" y="86.6">A14</text>
<text x="34.1" y="89.1">A15</text>
<text x="66.3" y="84.1">C13</text>
<text x="66.3" y="86.6">C14</text>
<text x="66.3" y="89.1">C15</text>
<text x="90.1" y="89.1">Pusk</text>
<text x="152.4" y="89.1">kPusk+</text>
<text x="172.3" y="89.1">kClear+</text>
<text x="172.3" y="86.6">kPusk-</text>
<text x="172.3" y="84.1">kPusk+</text>
<text x="187.4" y="84.1">13</text>
<text x="187.4" y="86.6">14</text>
<text x="187.4" y="89.1">15</text>
<text x="34.1" y="91.6">A16</text>
<text x="34.1" y="94">A17</text>
<text x="42.3" y="94.1">GNDR</text>
<text x="54.5" y="94.1">+5BR</text>
<text x="66.3" y="91.6">C16</text>
<text x="66.3" y="94">C17</text>
<text x="105.1" y="90.6">PUSK</text>
<text x="135.1" y="90.6">kPUSK+</text>
<text x="135.7" y="93.1">kPUSK-</text>
<text x="152.4" y="91.6">kPusk-</text>
<text x="172.3" y="91.6">kClear-</text>
<text x="187.4" y="91.6">16</text>
<text x="29.4" y="99.6" transform="rotate(-90 29.4 99.6)">DIN-32x2</text>
<text x="34.1" y="96.5">A18</text>
<text x="34.1" y="99">A19</text>
<text x="34.1" y="101.5">A20</text>
<text x="42.8" y="101.6">Clear</text>
<text x="42.8" y="99.1">CtrlTM</text>
<text x="55.3" y="101.6">Clear</text>
<text x="55.3" y="99.1">CtrlTM</text>
<text x="66.3" y="96.5">C18</text>
<text x="66.3" y="99">C19</text>
<text x="66.3" y="101.5">C20</text>
<text x="76.7" y="99.6" transform="rotate(-90 76.7 99.6)">DIN-32x2</text>
<text x="90.1" y="96.6">Clear</text>
<text x="105.1" y="98.1">CLEAR</text>
<text x="133.7" y="98.1">kCLEAR+</text>
<text x="134.3" y="100.6">kCLEAR-</text>
<text x="152.4" y="96.6">kClear+</text>
<text x="152.4" y="99.1">kClear-</text>
<text x="34.1" y="104">A21</text>
<text x="34.1" y="106.5">A22</text>
<text x="42.8" y="106.5">#PRM</text>
<text x="42.8" y="104.1">Pusk</text>
<text x="55.3" y="104.1">Pusk</text>
<text x="55.3" y="106.5">#PRM</text>
<text x="66.3" y="104">C21</text>
<text x="66.3" y="106.5">C22</text>
<text x="90.1" y="104.1">CtrlTM</text>
<text x="105.1" y="105.6">TM</text>
<text x="138" y="105.6">kTM+</text>
<text x="149.9" y="104.1">kCtrlTM+</text>
<text x="149.9" y="106.5">kCtrlTM-</text>
<text x="34.1" y="109">A23</text>
<text x="34.1" y="111.5">A24</text>
<text x="34.1" y="114">A25</text>
<text x="42.8" y="111.5">#Warn</text>
<text x="42.8" y="109">#PRD</text>
<text x="55.3" y="109">#PRD</text>
<text x="55.3" y="111.5">#Warn</text>
<text x="66.3" y="109">C23</text>
<text x="66.3" y="111.5">C24</text>
<text x="66.3" y="114">C25</text>
<text x="119.5" y="111.5">D - IO</text>
<text x="138.6" y="108">kTM-</text>
<text x="34.1" y="116.5">A26</text>
<text x="34.1" y="118.9">A27</text>
<text x="42.8" y="114">Alarm</text>
<text x="55.3" y="114">Alarm</text>
<text x="66.3" y="116.5">C26</text>
<text x="66.3" y="118.9">C27</text>
<text x="34.1" y="121.4">A28</text>
<text x="34.1" y="123.9">A29</text>
<text x="66.3" y="121.4">C28</text>
<text x="66.3" y="123.9">C29</text>
<text x="90.1" y="121.5">TxTM</text>
<text x="105.1" y="123">TXD</text>
<text x="141.1" y="125.5">#B</text>
<text x="142.3" y="123">A</text>
<text x="152.4" y="124">kTxTM-</text>
<text x="152.4" y="121.5">kTxTM+</text>
<text x="34.1" y="126.4">A30</text>
<text x="34.1" y="128.9">A31</text>
<text x="34.1" y="131.4">A32</text>
<text x="44.8" y="126.5">+24BE</text>
<text x="54" y="126.5">GNDE</text>
<text x="66.3" y="126.4">C30</text>
<text x="66.3" y="128.9">C31</text>
<text x="66.3" y="131.4">C32</text>
<text x="90.1" y="126.4">RxTM</text>
<text x="105.1" y="128">RXD</text>
<text x="142.3" y="130.5">Y</text>
<text x="152.4" y="128.9">kRxTM+</text>
<text x="152.4" y="131.4">kRxTM-</text>
<text x="172.3" y="131.4">kCtrlTM+</text>
<text x="188.7" y="131.4">1</text>
<text x="196.6" y="129">X3</text>
<text x="105.1" y="137.9">+5BR</text>
<text x="138.4" y="137.9">VISO</text>
<text x="141.2" y="132.9">#Z</text>
<text x="172.3" y="136.4">kRxTM+</text>
<text x="172.3" y="133.9">kCtrlTM-</text>
<text x="188.7" y="133.9">2</text>
<text x="188.7" y="136.4">3</text>
<text x="105.1" y="140.4">GNDR</text>
<text x="119.5" y="143.9">A - RS422</text>
<text x="137.5" y="140.4">GND2</text>
<text x="148.8" y="138.7">kTM_COM</text>
<text x="172.3" y="143.8">kTxTM+</text>
<text x="172.3" y="141.2">kTM_COM</text>
<text x="172.3" y="138.9">kRxTM-</text>
<text x="188.7" y="138.9">4</text>
<text x="188.7" y="141.4">5</text>
<text x="188.7" y="143.8">6</text>
<text x="172.3" y="148.8">kLN+</text>
<text x="172.3" y="146.3">kTxTM-</text>
<text x="188.7" y="146.3">7</text>
<text x="188.7" y="148.8">8</text>
<text x="90.1" y="153.8">TxLN</text>
<text x="105.1" y="155.4">TXD</text>
<text x="142.3" y="155.4">A</text>
<text x="154.9" y="153.8">kLN+</text>
<text x="172.3" y="151.3">kLN-</text>
<text x="172.3" y="153.6">kLN_COM</text>
<text x="187.4" y="153.8">10</text>
<text x="188.7" y="151.3">9</text>
<text x="90.1" y="158.8">RxLN</text>
<text x="105.1" y="160.3">RXD</text>
<text x="141.1" y="160.3">#B</text>
<text x="154.9" y="158.8">kLN-</text>
<text x="187.4" y="156.3">11</text>
<text x="187.4" y="158.7">12</text>
<text x="187.4" y="161.2">13</text>
<text x="196.2" y="156.8" transform="rotate(-90 196.2 156.8)">231-576/001-000</text>
<text x="105.1" y="167.8">+5BR</text>
<text x="138.4" y="167.8">VISO</text>
<text x="187.4" y="163.7">14</text>
<text x="187.4" y="166.2">15</text>
<text x="105.1" y="170.3">GNDR</text>
<text x="119.5" y="173.8">B - RS485</text>
<text x="137.5" y="170.3">GND2</text>
<text x="149.9" y="168.5">kLN_COM</text>
<text x="187.4" y="168.7">16</text>
<text x="114.5" y="203.7">MH1</text>
<text x="141.9" y="203.7">MH2</text>
<text x="100.3" y="207.1">+24BE</text>
<text x="128.7" y="207.1">+5BR</text>
<text x="117" y="213.6">X4</text>
<text x="144.4" y="213.6">X5</text>
<text x="109" y="216">1</text>
<text x="109" y="218.5">2</text>
<text x="136.4" y="216">1</text>
<text x="136.4" y="218.5">2</text>
<text x="96.4" y="226.1">GNDE</text>
<text x="112" y="223.6">GNDE</text>
<text x="124.5" y="226.1">GNDR</text>
<text x="139.4" y="223.6">GNDR</text>
</g>
</svg>
